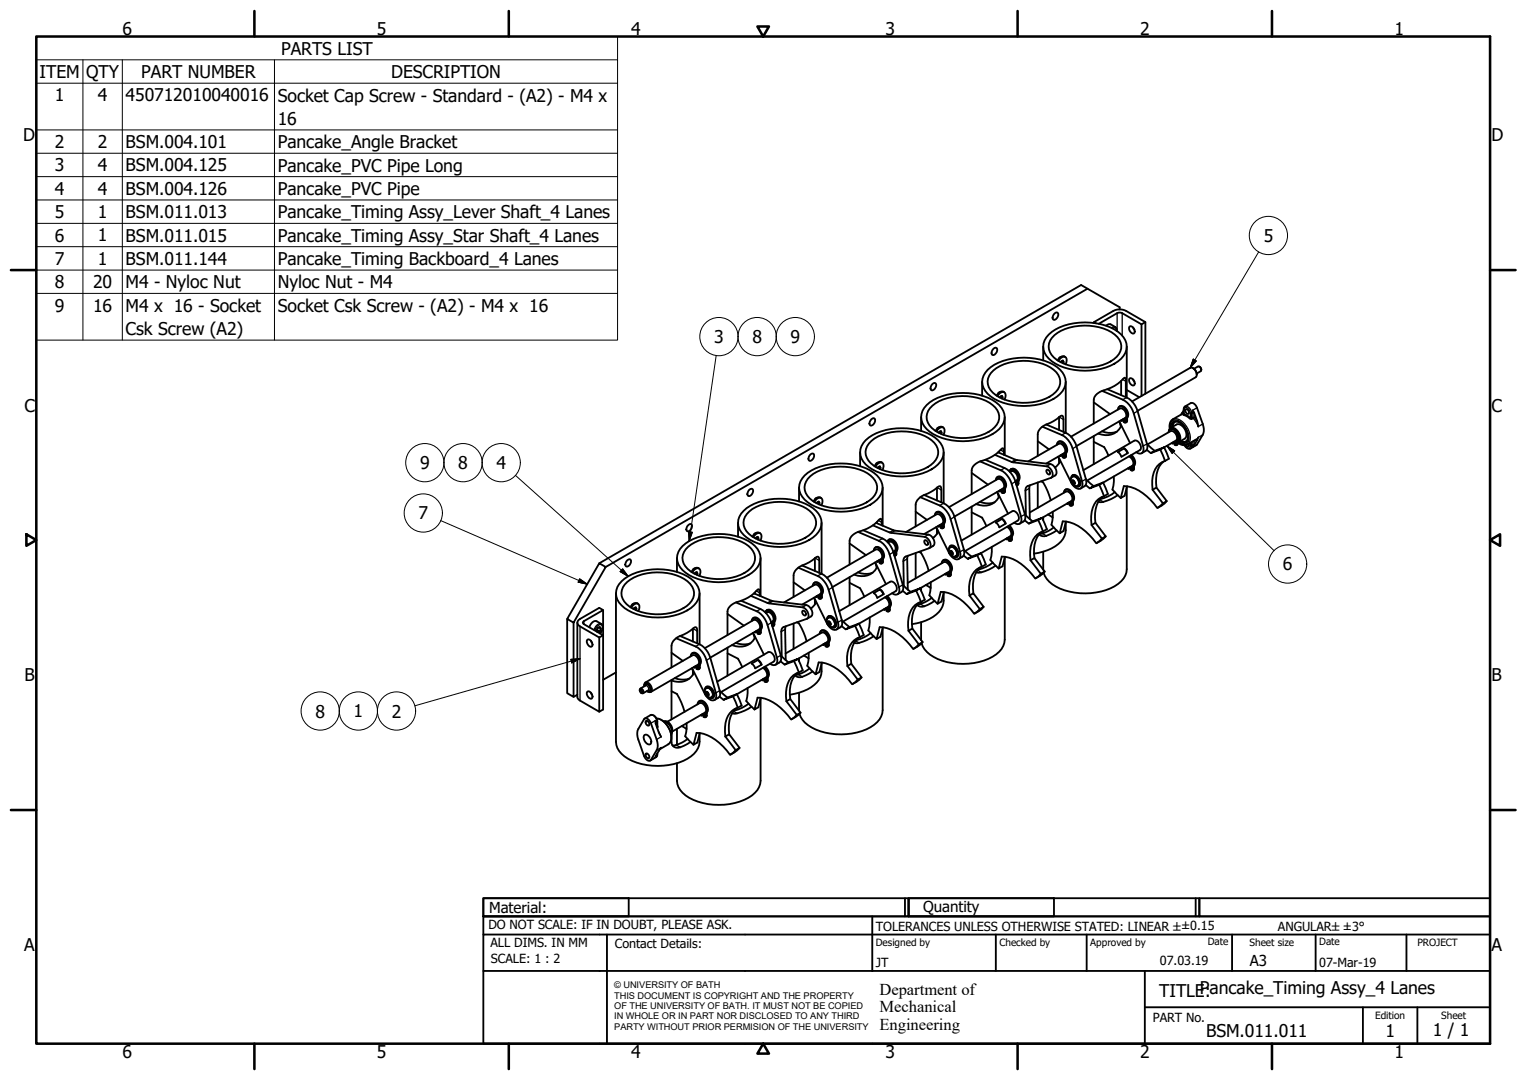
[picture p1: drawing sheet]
<svg xmlns="http://www.w3.org/2000/svg" width="420mm" height="297mm" viewBox="0 0 420 297" stroke-linecap="round" stroke-linejoin="round" font-family="sans-serif">
<!-- layer: Visible (ISO) -->
<g fill="none" stroke="#000" stroke-width=".51">
<path d="M299.2 79.4l-132.5 76.5M273.4 95.9l.6-.3a1.2 1.2 0 0 1 .2 1.3 1.2 1.2 0 0 1-1.1 .7 1.13 1.13 0 0 1 .3-1.7zM287 95.3v3.8M288.6 92a16.2 16.2 0 0 1 14.3-2.8 8.7 8.7 0 0 1 7 5.3 5.2 5.2 0 0 1-3.2 5.5 17.6 17.6 0 0 1-17.3-.6 4.5 4.5 0 0 1-.8-7.4zM290.2 86.2l.6-.3 .2 .1a1.35 1.35 0 0 1-1.1 1.9 1.1 1.1 0 0 1 .3-1.7zM290.2 92.2a14.7 14.7 0 0 1 16.5-.2 4 4 0 0 1-.2 6.8 15 15 0 0 1-15.7 .2 4 4 0 0 1-.6-6.8zM291.2 99.3a1.39 1.39 0 0 1 2.1-.9 1.98 1.98 0 0 1-.1 1.8M291.9 98.1l-.4 .3M292.2 99.3l.5 .3-.2 .3M292.7 99.6l-.2-.4-.6 .4M293.1 98.2a1.49 1.49 0 0 0-2.1 .9M301 88.8v-.2l5.3-3.1 1.8-.4 1.8 .4 5.3 3.1v19.7"/>
<path d="M301 88.6l.6 .3M302.3 89.1l5.1-3 .7-.1 .7 .1 5.3 3.1v19.7M304.3 89.6l.7-.4h.6l1.5 .9 .2 .9M308.1 85.1v-.6l-10.6-6.1-132.6 76.5M310 95.3v14M310.8 89.8a1.23 1.23 0 0 1 1.2 .6 1.23 1.23 0 0 1 0 1.3 1.36 1.36 0 0 1-1.2-1.9zM311.8 90.1l.4 .6M315.2 88.6l-1.1 .6M239.8 115.3l.6-.3a1.21 1.21 0 0 1 .2 1.3 1.21 1.21 0 0 1-1.1 .7 1.12 1.12 0 0 1 .3-1.7zM253.4 114.7v3.8M255 111.4a16.2 16.2 0 0 1 14.3-2.8 8.7 8.7 0 0 1 7.1 5.2 5.2 5.2 0 0 1-3.3 5.6 17.6 17.6 0 0 1-17.3-.6 4.6 4.6 0 0 1-.8-7.4zM256.6 105.6l.6-.3 .3 .1a1.37 1.37 0 0 1-1.2 1.9 1.17 1.17 0 0 1 .3-1.7z"/>
<path d="M256.6 111.6a14.7 14.7 0 0 1 16.5-.2 4 4 0 0 1-.2 6.8 14.7 14.7 0 0 1-16.5-.5 3.8 3.8 0 0 1 .2-6.1zM257.6 118.7a1.42 1.42 0 0 1 2.1-.9 1.98 1.98 0 0 1-.1 1.8M258.3 117.5l-.4 .3M258.6 118.7l.5 .3-.2 .3M259.1 119l-.2-.4-.6 .4M259.5 117.6a1.47 1.47 0 0 0-2.1 .9M270.2 105v3.8M271.8 101.7a16.2 16.2 0 0 1 14.4-2.8 9.8 9.8 0 0 1 6.6 4.4 5 5 0 0 1-2.9 6.4 17.6 17.6 0 0 1-17.3-.6 4.5 4.5 0 0 1-.8-7.4zM273.3 101.9a14.7 14.7 0 0 1 16.6-.2 4 4 0 0 1-.2 6.8 15 15 0 0 1-15.7 .2 4 4 0 0 1-.7-6.8zM274.4 109a1.4 1.4 0 0 1 2.1-.9 1.83 1.83 0 0 1-.1 1.8M275.1 107.8l-.4 .3M275.4 109l.5 .3-.2 .3"/>
<path d="M275.9 109.3l-.2-.4-.6 .4M276.3 107.9a1.47 1.47 0 0 0-2.1 .9M276.5 114.7v10.5M286.8 117.4l5.4 2.2a6 6 0 0 1 2.9 3.8l2.6 9a1.26 1.26 0 0 1 .1 1.5 1.26 1.26 0 0 1-1.4 .5 3.4 3.4 0 0 1-1.7-1.7l-3.6-7.1M287.9 116.8l5.3 2.2M287.9 116.7l2-.9 2-1.4 .4-.1 .3 .7v3.8M287.9 116.7a3.4 3.4 0 0 0-2.4 2.8v5.9M291.4 114.8v3.4M293.2 119a6 6 0 0 1 3 3.8l2.7 9.5a1.44 1.44 0 0 1-.5 1.4l-1.1 .7M293.2 105v14M300.9 110.7l4.5 3.2M300.9 120v7.7"/>
<path d="M303.2 118.6a5.8 5.8 0 0 0 4.1 .2M303.3 107.5l5.6 2.4a6.1 6.1 0 0 1 3.1 3.8l2.5 9a1.26 1.26 0 0 1 0 1.5 1.26 1.26 0 0 1-1.4 .4l-.5-.2M304.7 107l5.3 2.3M307.6 112.7a.9 .9 0 0 1 .7-1 .9 .9 0 0 1 1 .6 2.19 2.19 0 0 1 .6 2.9v.7l-.3 .4-.5-.3v-.8M307.9 115.9l3.1 6M308 111.9a1.38 1.38 0 0 1 2 .7 2.12 2.12 0 0 1 .1 2.5v.9l-.4 .2M308.1 116.1l.3 1.3a4.8 4.8 0 0 1-6.2 1.9M308.4 115.6l.3 .2M308.5 104.8v3.9M308.9 115.4l-.2 .4v-.3M309.4 115.5l.3 .1v.4l-.3-.2zM309.5 115.5l.2 .3"/>
<path d="M309.8 109.2v-4.7l-.1-.5-.3-.1a13.4 13.4 0 0 1-6.8 3.9l-1.1 .9-.5 .9-.1 6.9M310 109.3a6.1 6.1 0 0 1 3 3.8l2.6 9M310 107.3l3.5 1.9M310.8 104.1a1.23 1.23 0 0 1 1.2 .6 1.23 1.23 0 0 1 0 1.3 1.36 1.36 0 0 1-1.2-1.9zM311.5 110.4l16-9.2a1.74 1.74 0 0 1 1.5 2.6l-16 9.2M311.8 104.4l.4 .6M321.5 118.9a.91 .91 0 0 1 .7-.9 .91 .91 0 0 1 1.1 .5 2.26 2.26 0 0 1 .5 2.9v.7l-.2 .4-.5-.2v-.9M321.6 118.4a1.1 1.1 0 0 1 1-.8 1.1 1.1 0 0 1 1.1 .6 2.65 2.65 0 0 1 .7 3.3l-.3 .2M321.8 118.2a1.35 1.35 0 0 1 2.2 .7 1.9 1.9 0 0 1 .1 2.7M321.9 118.1a1.86 1.86 0 0 1 2.5 1.8l-.3 2.3-.4 .2M322.1 117.7l1.6-1a2.63 2.63 0 0 1 2.8 2.8l-.2 .9-2 1.2M322.1 117.7a1.51 1.51 0 0 1 .7-1.7 1.51 1.51 0 0 1 1.9 .2 4.8 4.8 0 0 1 2 5.1 1.43 1.43 0 0 1-2.3 .3"/>
<path d="M323.2 116l-.3 .4-.2 1M324.6 116.2a1.33 1.33 0 0 0-1.5-.1 1.33 1.33 0 0 0-.6 1.4M325.2 113.9l-2.5 1.4a2.4 2.4 0 0 0-.8 2.6M325.6 113.9l.2-1.8 1.9-1.2a1.57 1.57 0 0 1 1.7 1.2l1.7 5.2a3.2 3.2 0 0 1-.2 2.3l-1.5 2.6-1.8 1.2a1.36 1.36 0 0 1-1.7-.9M325.7 112.9l-.7 1.1M326.2 112.6a.71 .71 0 0 1 .8 .4 .71 .71 0 0 1-.2 .9l-.5-.4zM328.1 112.9l.5 .7 .8 2.3 .3 1.4M328.2 101.2l.2 .2a1.95 1.95 0 0 1 .9 1.7M328.5 101.4l1.3-.6 .5 .3a.7 .7 0 0 1 .1 1l-1.1 .6M330 100.8l.5 .5v.5M206.2 134.7l.6-.3 .3 .1a1.37 1.37 0 0 1-1.2 1.9 1.12 1.12 0 0 1 .3-1.7zM219.9 134.1v3.8"/>
<path d="M221.4 130.8a16.3 16.3 0 0 1 14.4-2.8 8.6 8.6 0 0 1 7 5.2 5.2 5.2 0 0 1-3.3 5.6 17.6 17.6 0 0 1-17.3-.7 4.6 4.6 0 0 1-.8-7.3zM223 131a14.8 14.8 0 0 1 16.5-.2 4 4 0 0 1-.1 6.8 14.7 14.7 0 0 1-16.6-.5 3.9 3.9 0 0 1 .2-6.1zM223 125l.6-.3 .3 .1a1.37 1.37 0 0 1-1.2 1.9 1.15 1.15 0 0 1 .3-1.7zM224 138.1a1.39 1.39 0 0 1 2.1-.9 1.93 1.93 0 0 1-.1 1.8M224.7 136.9l-.4 .3M225 138.1l.5 .3-.2 .3M225.5 138.4l-.2-.4-.6 .4M225.9 137a1.47 1.47 0 0 0-2.1 .9M236.7 124.4v3.8M238.2 121.1a16.2 16.2 0 0 1 14.4-2.8 8.7 8.7 0 0 1 7 5.2 5.2 5.2 0 0 1-3.3 5.6 17.6 17.6 0 0 1-17.3-.7 4.5 4.5 0 0 1-.8-7.3zM239.8 121.3a14.8 14.8 0 0 1 16.5-.2 4 4 0 0 1-.2 6.8 14.7 14.7 0 0 1-16.5-.5 3.8 3.8 0 0 1 .2-6.1zM240.9 128.4a1.38 1.38 0 0 1 2.1-.9 1.93 1.93 0 0 1-.2 1.8"/>
<path d="M241.5 127.2l-.4 .3M241.8 128.4l.5 .3-.2 .3M242.3 128.7l-.2-.4-.6 .4M242.7 127.3a1.48 1.48 0 0 0-2.1 .9M242.9 134.1v10.5M253.2 136.7l5.4 2.3a6 6 0 0 1 3 3.8l2.6 9a1.27 1.27 0 0 1 0 1.5 1.27 1.27 0 0 1-1.4 .4 3.4 3.4 0 0 1-1.7-1.6l-3.5-7.1M254.3 136.2l5.3 2.2a6.1 6.1 0 0 1 3 3.8l2.7 9.5a1.44 1.44 0 0 1-.5 1.4l-1 .6M254.3 136.1l2-.9 1.8-1.3 .6-.2 .3 .7v3.7M254.3 136.1a3.6 3.6 0 0 0-2.4 2.7v6M257.8 134.1v3.5M259.7 124.4v14M261.1 139.5l13.4-7.8a1.71 1.71 0 0 1 1.5 2.7l-13.4 7.7"/>
<path d="M267.4 130.1l4.4 3.2M267.4 139.3v7.8M269.6 138a5.8 5.8 0 0 0 4.1 .1M269.7 126.9l5.7 2.4a6.1 6.1 0 0 1 3 3.8l2.5 9a1.26 1.26 0 0 1 .1 1.5 1.26 1.26 0 0 1-1.5 .4l-.4-.2M271.1 126.5l5.3 2.2a6.1 6.1 0 0 1 3 3.8l2.6 9M273.8 125.1l4.9 2.1 9.3 1.1a2.26 2.26 0 0 1 1.5 2.9l-6.7 2.5a1.14 1.14 0 0 0-.6 1.2l.1 6.9M274 132a.79 .79 0 0 1 .4-.8 .79 .79 0 0 1 .9 .1 2.41 2.41 0 0 1 1 3.3v.7l-.3 .3-.5-.2v-.8M274.3 135.3l3.1 6M274.4 131.2a1.83 1.83 0 0 1 2.4 1.8l-.3 2.3-.4 .3M274.5 135.5l.3 1.3a4.8 4.8 0 0 1-6.2 1.8M274.6 124.4l5.2 2.1 9.2 1.1a2.18 2.18 0 0 1 1.4 3.2l-1.1 .5M274.8 135l.3 .2"/>
<path d="M274.9 124.2v.3M275.3 134.8l-.2 .4v-.3M275.8 134.8l.3 .2v.3l-.3-.1zM276 134.9l.1 .3M276.2 125.1l-.1-1.5-.3-.3a13.3 13.3 0 0 1-6.8 3.9l-1.1 .9-.5 .9v6.9M277.7 129.6a.76 .76 0 0 1 1.2-.5 2.46 2.46 0 0 1 1.1 3.4v.8l-.3 .2M277.9 129.8a1.27 1.27 0 0 1 1.9 .9 1.15 1.15 0 0 1-.4 1.7M278 129.8a.79 .79 0 0 1 .4-.9 .79 .79 0 0 1 .9 .1 2.41 2.41 0 0 1 .9 3.3v1l-.6-.1M278.3 129l-.2 .1M278.6 129.5a1.6 1.6 0 0 1 1.3 2.5M278.6 129.5h-.1M279.5 132.3v.5"/>
<path d="M279.7 132.6l.3 .1v.4l-.3-.2zM279.7 132.6l-.2 .1 .3 .2v.2l-.2 .1M280 133.1l-.2 .1M280.1 133.3l-.2 .2M282.9 126.9l8.4-4.8a1.72 1.72 0 0 1 1.5 2.5l-4.9 2.9M283.4 133.5l-.2 .8 .2 8.5M285.5 121.4l3.1 2.2M285.5 132.7v7M286.4 132.4l.6 .3 .7 1.2 1.4 3.7M288 129.2a.82 .82 0 0 1 .8 .4 .82 .82 0 0 1-.1 .9l-.5-.2a.85 .85 0 0 1-.2-1.1zM290.4 128.4l-.2 .1M290.8 122.4a.91 .91 0 0 1 .7-1 .91 .91 0 0 1 1 .5 2.26 2.26 0 0 1 .6 3v.7l-.3 .3-.4-.2v-.8"/>
<path d="M291.2 121.5a1.83 1.83 0 0 1 2.4 1.8l-.3 2.4-.4 .2M291.3 125.8l.3 1.3-1.3 1.5M291.4 126.3v1.1M291.6 125.3l.2 .2M292.1 125.1l-.3 .4v-.3M292.6 125.1l.3 .2v.4l-.3-.2zM292.7 135.5a.91 .91 0 0 1 .7-.9 .91 .91 0 0 1 1 .5 2.26 2.26 0 0 1 .6 3v.7l-.3 .3-.4-.2v-.8M292.8 125.2l.1 .3M293.1 134.7a1.84 1.84 0 0 1 2.4 1.8l-.3 2.3-.3 .3M293.5 138.5l.3 .1M294 138.2l-.2 .4v-.2M294.5 138.3l.3 .2v.3l-.3-.1z"/>
<path d="M294.7 138.4l.1 .2M294.7 120.1l13.4-7.7a1.7 1.7 0 0 1 1.5 2.5l-13.4 7.8M294.7 131.7a.77 .77 0 0 1 .3-.9 .77 .77 0 0 1 .9 .1 2.25 2.25 0 0 1 1 2.8l-.7 .2-.4-.2M294.9 131.3l.2-.2a1.57 1.57 0 0 1 1.5 .8 1.57 1.57 0 0 1 0 1.7 1.49 1.49 0 0 1-1.7-.6 1.49 1.49 0 0 1 0-1.7zM295 132.2h.3l.4 .4v.5h-.4l-.3-.5zM295 130.8a1.84 1.84 0 0 1 2.3 1.9 .91 .91 0 0 1-.5 1.1M295.3 132.4l.4 .5-.4 .2M295.3 132.4l-.3 .2M295.4 132.2l-.1 .2M298.1 129.3l14-8.1a1.74 1.74 0 0 1 1.5 2.6l-14.7 8.5M298.7 133.4l1.1 .9M299.1 132.2l1.8 1.5"/>
<path d="M299.8 134.3l1.1-.6 2.6-1-1 .6zM300.9 121.5l2.9 1.5 1.2 2.3M302.5 133.3l1.3 3.2M303.4 136.6a7.4 7.4 0 0 0-2 7.2M303.5 132.7l1.3 3.2-1 .6M303.8 136.5a6 6 0 0 0-3.6 6.6l.2 1.3M306.5 131l-.1 2.5-.3 1.1 2.3 2.4M306.7 135.4a10.1 10.1 0 0 1-4 1.9M307.5 136.2l-2.8 1.5-1.5 .4-1-.1M307.6 124.3l1.8-1 .9 1.3-1.7 1-.4-.7zM309.4 123.3l.5 .6 .4 .7M310 134v22.6a5.7 5.7 0 0 1-3.3 4.6 17.7 17.7 0 0 1-17.2-.5 5.9 5.9 0 0 1-2.3-3.1"/>
<path d="M310.1 133.7l-.7 2.7-1 .6 .8-3.3a11.5 11.5 0 0 1 8.3 4.8l.9 1.2 1.6-1.3M310.3 128.8l.3 .2M310.7 125.5a1.86 1.86 0 0 1 .9 2.6l-8.1 4.6M310.8 128.6l-.2 .4v-.3M311 125.3a2.34 2.34 0 0 1 .8 3.1v.7l-.2 .3-.6-.2v-.8M311.3 128.6l.3 .2v.3l-.3-.1zM311.3 125.1a2.36 2.36 0 0 1 .7 3.2v.8l-.4 .3M311.5 128.7l.1 .3M315.5 123.7l1.2 .9M315.6 122.1l.1 .5a1.34 1.34 0 0 1-.5 1.4l-1.1 .7M315.6 122.1l2.1 1.9M315.7 122.2l6.4-3.6a1.73 1.73 0 0 1 1.5 2.6l-3.3 1.8"/>
<path d="M316.7 124.6l1-.6 2.6-1-1 .6zM317.1 134.7l1.1-.6 2.8 3.7-1 .6M317.1 134.7l2.9 3.7M319.3 123.6l1.3 3.2M320.2 126.9a7.4 7.4 0 0 0-2 7.2M320.3 123l1.3 3.2-1 .6M320.6 126.8a5.9 5.9 0 0 0-3.6 6.6l.1 1.3M321 137.8l-.6 .7-1.8 1.2M322.6 121.7v.3M322.9 121.6l-.3 .4-.2-.1M323.3 121.7l.3 .1v.4l-.3-.2zM323.5 121.7l.2 .3"/>
<path d="M324.9 121.3l1 .2 .4-.1M326.9 120.2a1.33 1.33 0 0 1-.7 1.3 1.33 1.33 0 0 1-1.5-.1M327.1 122.1l-.1 .7-.7-.4M329.2 120.8l-2.5 1.5a2.5 2.5 0 0 1-2.6-.5M329.7 120.3l-1.6 2.7M164.9 154.9l1.8 1-8.9 15.3-1.7-1zM171 159.9a16.2 16.2 0 0 1 14.4-2.8 8.7 8.7 0 0 1 7 5.2 5.2 5.2 0 0 1-3.3 5.6 17.6 17.6 0 0 1-17.2-.7 4.6 4.6 0 0 1-.9-7.3zM172.6 154.1l.3-.2h.6a1.37 1.37 0 0 1-1.2 1.9 1.1 1.1 0 0 1 .3-1.7zM186.3 153.5v3.8M187.8 150.2a16.2 16.2 0 0 1 14.4-2.8 9.9 9.9 0 0 1 6.7 4.4 4.5 4.5 0 0 1-2 5.7 17.3 17.3 0 0 1-18.2 0 4.5 4.5 0 0 1-.9-7.3zM189.4 150.4a14.8 14.8 0 0 1 16.6-.2 4 4 0 0 1-.2 6.8 15.1 15.1 0 0 1-15.8 .1 4 4 0 0 1-.6-6.7zM189.4 144.4l.3-.2h.6a1.37 1.37 0 0 1-1.2 1.9 1.13 1.13 0 0 1 .3-1.7z"/>
<path d="M190.5 157.4a1.37 1.37 0 0 1 2.1-.8 1.79 1.79 0 0 1-.2 1.8M191.2 156.3l-.5 .3M191.4 157.5l.5 .2-.2 .4M191.9 157.7l-.2-.4-.6 .5M192.3 156.4a1.44 1.44 0 0 0-2.1 .9M203.1 143.8v3.8M204.6 140.5a16.2 16.2 0 0 1 14.4-2.8 10 10 0 0 1 6.7 4.4 4.5 4.5 0 0 1-2 5.7 17.3 17.3 0 0 1-18.3 0 4.5 4.5 0 0 1-.8-7.3zM206.2 140.7a14.8 14.8 0 0 1 16.6-.2 4 4 0 0 1-.3 6.8 14.7 14.7 0 0 1-16.5-.5 3.9 3.9 0 0 1 .2-6.1zM207.3 147.8a1.39 1.39 0 0 1 2.1-.9 1.93 1.93 0 0 1-.2 1.8M207.9 146.6l-.4 .3M208.2 147.8l.5 .2-.1 .4M208.7 148l-.2-.4-.6 .5"/>
<path d="M209.1 146.7a1.46 1.46 0 0 0-2.1 .9M209.3 153.5v10.5M219.6 156.1l5.4 2.3a6.1 6.1 0 0 1 3 3.8l2.6 9a1.28 1.28 0 0 1 0 1.5 1.28 1.28 0 0 1-1.4 .5l-.9-.7-.8-1-3.5-7.1M220.7 155.5l5.3 2.3M224.2 153.5v3.5M225.4 157.6v-4.1l-.3-.4h-.3a15.9 15.9 0 0 1-4.9 2.9l-1.1 1-.4 .8v6.4M226 157.8a6.1 6.1 0 0 1 3 3.8l2.7 9.5a1.39 1.39 0 0 1-.5 1.4l-1 .7M226.1 143.8v14M227.5 158.9l13.4-7.8a1.74 1.74 0 0 1 1.5 2.6l-13.4 7.8M233.8 149.5l4.5 3.2M233.8 158.7v7.7M236 157.4a5.8 5.8 0 0 0 4.1 .1"/>
<path d="M236.1 146.3l5.7 2.4a5.9 5.9 0 0 1 3 3.8l2.6 9a1.33 1.33 0 0 1-1 2.1l-.9-.4M237.5 145.8l5.3 2.3a6 6 0 0 1 3 3.8l2.7 9.5a1.43 1.43 0 0 1-.5 1.4l-1 .6M240.2 144.5l5 2 9.2 1.1a2.3 2.3 0 0 1 1.5 3l-6.7 2.5a1.22 1.22 0 0 0-.6 1.2l.1 6.9M240.4 151.4a.9 .9 0 0 1 .7-.9 .9 .9 0 0 1 1 .5 2.22 2.22 0 0 1 .6 3v.7l-.2 .3-.5-.2v-.8M240.7 154.7l3.1 6M240.8 150.6a1.83 1.83 0 0 1 2.4 1.8l-.3 2.3-.3 .3M240.9 154.9l.3 1.3a4.8 4.8 0 0 1-6.2 1.8M241 143.8l5.2 2.2 9.2 1a2.18 2.18 0 0 1 1.4 3.1l-1.1 .7M241.3 154.4l.2 .1M241.3 143.6v.3M241.7 154.1l-.2 .4v-.2M242.2 154.2l.3 .2v.3l-.3-.1z"/>
<path d="M242.4 154.3l.1 .3M242.6 144.5l-.1-1.5-.2-.3a13.1 13.1 0 0 1-6.8 3.9l-1.2 .9-.5 .8v7M244.2 149a.74 .74 0 0 1 1.1-.5 2.41 2.41 0 0 1 1.1 3.4v.8l-.3 .2M244.3 149.2a1.28 1.28 0 0 1 2 .9 1.15 1.15 0 0 1-.5 1.7M244.4 149.1a.9 .9 0 0 1 .7-.9 .9 .9 0 0 1 1 .5 2.22 2.22 0 0 1 .6 3l-.1 .9h-.6M244.8 148.3l-.3 .2M244.9 148.9a1.59 1.59 0 0 1 1.5 .8 1.59 1.59 0 0 1-.1 1.7M245.9 151.7v.5M246.1 151.9l.3 .2v.3l-.3-.1zM246.1 151.9l-.2 .2 .3 .2 .1 .2-.3 .1M246.4 152.4l-.2 .2M246.5 152.7l-.2 .2"/>
<path d="M249.3 146.3l8.4-4.9a1.73 1.73 0 0 1 1.5 2.6l-4.9 2.9M249.8 152.9l-.2 .8 .2 8.5M251.9 140.7l3.2 2.3M251.9 152.1v7M252.9 151.8l.5 .3 .7 1.2 1.4 3.7M254.4 148.6a.81 .81 0 0 1 .8 .4 .81 .81 0 0 1-.1 .9l-.4-.2a.81 .81 0 0 1-.3-1.1zM256.9 147.8l-.3 .1M257.2 141.7a.91 .91 0 0 1 .7-.9 .91 .91 0 0 1 1 .5 2.29 2.29 0 0 1 .6 3v.7l-.3 .3-.4-.2v-.8M257.6 140.9a1.86 1.86 0 0 1 2.4 1.8l-.3 2.3-.3 .3M257.7 145.2l.3 1.3-1.3 1.5M257.8 145.7v1.1M258 144.7l.3 .2"/>
<path d="M258.5 144.4l-.2 .5v-.3M259 144.5l.3 .2v.3l-.3-.1zM259.1 154.9a.91 .91 0 0 1 .7-.9 .91 .91 0 0 1 1 .5 2.22 2.22 0 0 1 .6 3l-.1 .9-.1 .1-.5-.2v-.8M259.2 144.6l.1 .3M259.5 154.1a1.83 1.83 0 0 1 2.4 1.8l-.3 2.3-.3 .3M259.9 157.9l.3 .1M260.4 157.6l-.2 .4v-.2M260.9 157.7l.3 .2v.3l-.3-.1zM261.1 157.8l.1 .3M261.1 151.1a.77 .77 0 0 1 .3-.9 .77 .77 0 0 1 .9 0 2.29 2.29 0 0 1 1 2.9l-.7 .2-.3-.2M261.3 150.7l.3-.2a1.56 1.56 0 0 1 1.5 .8 1.56 1.56 0 0 1-.1 1.7 1.49 1.49 0 0 1-1.7-.6 1.49 1.49 0 0 1 0-1.7zM261.4 151.6h.4l.3 .4v.5h-.4l-.3-.5z"/>
<path d="M261.5 150.2a1.84 1.84 0 0 1 2.2 1.9 .91 .91 0 0 1-.5 1.1M261.7 151.8l.4 .5M261.7 151.8l-.3 .2M261.8 151.6l-.1 .2M262.1 152.3l-.4 .2M264.5 148.7l14.1-8.1a1.72 1.72 0 0 1 1.5 2.6l-14.8 8.5M265.2 152.8l1.1 .9M265.6 151.6l1.7 1.5M266.3 153.7l1-.6 2.6-1zM267.4 140.9l2.8 1.5 1.2 2.3M268.9 152.7l1.3 3.2M269.8 156a7.4 7.4 0 0 0-2 7.2"/>
<path d="M269.9 152.1l1.4 3.1-1.1 .7M270.2 155.9a6 6 0 0 0-3.6 6.6l.2 1.3M272.9 150.4l-.1 2.5-.3 1.1 2.3 2.4M273.2 154.8a10.8 10.8 0 0 1-4.1 1.9M273.9 155.6l-2.8 1.5-1.5 .4-1-.1M274 143.7l1.8-1 .9 1.3-1.7 1-.4-.7zM275.8 142.7l.6 .5 .3 .8M276.5 153.4v22.5a6.1 6.1 0 0 1-4.5 5.3 17.7 17.7 0 0 1-16.1-1.1 5.9 5.9 0 0 1-2.3-3.2M276.5 153.1l-.7 2.7-1 .6 .8-3.3a11.5 11.5 0 0 1 8.3 4.8l1 1.2 1.5-1.3M276.8 148.2l.2 .1M277.1 144.9a1.88 1.88 0 0 1 .9 2.6l-8.1 4.6M277.2 147.9l-.2 .4v-.2"/>
<path d="M277.5 144.7a2.34 2.34 0 0 1 .7 3.1v.7l-.2 .3-.5-.2v-.8M277.7 148l.3 .2v.3l-.3-.1zM277.7 144.5a2.37 2.37 0 0 1 .7 3.2v.8l-.3 .3M277.9 148.1l.1 .3M282 143.1l1.1 .9M282 141.5l.1 .5a1.38 1.38 0 0 1-.5 1.4l-1.1 .6M282 141.5l2.1 1.9M283.1 144l1-.6 2.6-1-1 .6zM283.3 141l10-5.8a1.73 1.73 0 0 1 1.5 2.6l-8.1 4.6M283.5 154.1l1.1-.6 2.9 3.7-1.1 .6M283.5 154.1l2.9 3.7M285.7 143l1.3 3.2"/>
<path d="M286.6 146.3a7.4 7.4 0 0 0-2 7.2M286.7 142.4l1.4 3.1-1.1 .7M287 146.2a5.9 5.9 0 0 0-3.6 6.6l.1 1.3M287 142.3v.8M287 146.1v.5M287 151.7v5M287.5 157.2l-.7 .7-1.8 1.2M288.4 141.5l1.3 .8M289.7 140.7v1.3l-.4 2.3 2.3 2.4M289.9 145.1l-2.2 1.3-1.7 .4M290.7 145.9l-.8 .5a3.9 3.9 0 0 1-3.6 .9l-.4-.3M293.2 143.7a6.2 6.2 0 0 1-3.8 7.1l-2.3 .9-2.6 .6"/>
<path d="M293.3 143.4l-.7 2.7-1 .6 .8-3.3a11.5 11.5 0 0 1 8.3 4.8l.9 1.2 1.6-1.3M300.4 144.4l1-.6 2.8 3.7-1 .6M300.4 144.4l2.8 3.7M304.2 147.5l-.6 .7-1.8 1.2M156.1 170.2v20.5l1.7 1v-20.5M158.9 171.2v20.8l.7 .7 5.3 3.1v-20.5M159.2 170.5l5.7-3.3 1 .6-5.2 3-.3 .4 .3 .5 5.2 3-1 .6-5.3-3a1.06 1.06 0 0 1-.4-1.8zM161.6 176a1.22 1.22 0 0 1 1.2 .5 1.22 1.22 0 0 1 0 1.3 1.33 1.33 0 0 1-1.2-1.8zM162.2 172.5a1.84 1.84 0 0 1 2-1.6l1.3 .7a1.87 1.87 0 0 1-.4 2.6M162.6 176.2l.4 .7M164.3 173.3l.7 .4M164.3 173.3h-.1"/>
<path d="M164.5 172.7l-.2 .6M164.8 172.6l.5 .3M165 173.7l.3-.8-.2-.5-.7 .3-.3 .8 .1 .2M165 173.7l-.5 .2M165.9 167.8v27.3l-1 .7M169.5 163.2v40.8a6.2 6.2 0 0 0 4.5 5.3 17.7 17.7 0 0 0 16.1-1.2 5.8 5.8 0 0 0 2.4-6.2M172.6 160a14.8 14.8 0 0 1 16.6-.1 4 4 0 0 1-.2 6.8 15.1 15.1 0 0 1-15.8 .1 4 4 0 0 1-.6-6.8zM173.7 167.1a1.39 1.39 0 0 1 2.1-.8 1.93 1.93 0 0 1-.2 1.8M174.4 166l-.5 .3M174.6 167.2l.5 .2-.1 .4M175.1 167.4l-.2-.4-.6 .5M175.6 166.1a1.44 1.44 0 0 0-2.2 .9"/>
<path d="M184.8 179.5l3.1 2.3M186.1 175.5l5.3 2.3a6.1 6.1 0 0 1 3 3.8l2.6 9a1.27 1.27 0 0 1 0 1.5 1.27 1.27 0 0 1-1.4 .4l-1.3-1.1-3.9-7.6M187.1 174.9l5.3 2.3M190.4 179.7a1.37 1.37 0 0 1 2 .8 2.09 2.09 0 0 1 .2 2.5l-.1 .8-.3 .3M190.6 172.9v3.5M191.8 176.9v-4l-.3-.4h-.3a15.9 15.9 0 0 1-4.9 2.9l-1.1 1-.4 .8v6.4M192.4 177.2a6.1 6.1 0 0 1 3.1 3.8l2.6 9.5a1.35 1.35 0 0 1-.5 1.4l-1 .6M192.5 163.2v14M193.9 178.3l13.4-7.8a1.74 1.74 0 0 1 1.6 2.6l-13.5 7.8M200.2 179.7l2.9 1.5 1.1 2.3M200.2 168.9l4.5 3.2M200.2 178.1v7.7"/>
<path d="M202.4 176.8a6 6 0 0 0 4.1 .1M202.5 165.7l5.7 2.4a6 6 0 0 1 3 3.8l2.6 9a1.27 1.27 0 0 1 0 1.5 1.27 1.27 0 0 1-1.5 .4l-.4-.3M203.9 165.2l5.4 2.3a6 6 0 0 1 2.9 3.8l2.6 9M206.6 163.9l5 2.1 9.2 1a2.3 2.3 0 0 1 1.5 3l-6.7 2.5a1.22 1.22 0 0 0-.6 1.2l.1 6.9M206.8 170.8a.91 .91 0 0 1 .7-.9 .91 .91 0 0 1 1.1 .5 2.29 2.29 0 0 1 .5 3v.7l-.2 .3-.5-.2v-.8M207.2 174.1l3 6M207.2 170a1.83 1.83 0 0 1 2.4 1.8l-.3 2.3-.3 .3M207.3 174.3l.4 1.2a4.8 4.8 0 0 1-6.3 1.9M207.5 163.2l5.1 2.1 9.2 1.1a2.18 2.18 0 0 1 1.4 3.1l-1.1 .6M207.7 173.8l.2 .1M207.7 163v.3M208.1 173.5l-.2 .4v-.2"/>
<path d="M208.6 173.6l.3 .2v.3l-.3-.1zM208.8 173.7l.2 .3M209 163.9v-1.5l-.3-.3a13.2 13.2 0 0 1-6.8 3.9l-1.2 .9-.5 .8v7M210.6 168.4a.74 .74 0 0 1 1.2-.5 2.43 2.43 0 0 1 1 3.4v.8l-.3 .2M210.7 168.6a1.28 1.28 0 0 1 2 .9 1.12 1.12 0 0 1-.5 1.7M210.8 168.6a.91 .91 0 0 1 .7-1 .91 .91 0 0 1 1 .5 2.29 2.29 0 0 1 .6 3l-.1 .9h-.6M211.2 167.7l-.3 .2M211.3 168.3a1.57 1.57 0 0 1 1.5 .8 1.57 1.57 0 0 1-.1 1.7M212.3 171.1v.5M212.6 171.3l.3 .2v.4l-.3-.2zM212.6 171.3l-.3 .2 .3 .1 .1 .3-.3 .1M212.9 171.9l-.3 .1"/>
<path d="M212.9 172.1l-.2 .1M215.7 165.7l8.4-4.9a1.72 1.72 0 0 1 1.5 2.6l-4.9 2.9M216.2 179.7l9.9-5.7a1.74 1.74 0 0 1 1.5 2.6l-8 4.6M216.2 172.3l-.2 .8 .2 8.5M218.4 160.2l3.1 2.2M218.4 171.5v7M219.3 171.2l.6 .3 .6 1.2 1.5 3.7M220.9 168a.81 .81 0 0 1 .7 .4 .81 .81 0 0 1 0 .9l-.5-.2a.81 .81 0 0 1-.2-1.1zM222.5 179.5l-.1 2.5-.3 1.1 2.3 2.3M223.3 167.2l-.2 .1M223.6 161.1a.91 .91 0 0 1 .7-.9 .91 .91 0 0 1 1 .5 2.22 2.22 0 0 1 .6 3v.7l-.2 .3-.5-.2v-.8M224 160.3a1.37 1.37 0 0 1 2 .8 2.09 2.09 0 0 1 .2 2.5l-.1 .8-.3 .3"/>
<path d="M224.1 164.6l.4 1.2-1.4 1.6M224.2 165.1v1.1M224.5 164.1l.2 .1M224.9 163.8l-.2 .4v-.2M225.4 163.9l.3 .2v.4l-.3-.2zM225.5 174.3a.9 .9 0 0 1 .7-.9 .9 .9 0 0 1 1 .5 2.22 2.22 0 0 1 .6 3v.7l-.2 .3-.5-.2v-.8M225.6 164l.1 .3M225.9 173.5a1.37 1.37 0 0 1 2 .8 2.09 2.09 0 0 1 .2 2.4l-.1 .9-.3 .3M226.4 177.3l.2 .1M226.8 177l-.2 .4v-.2M227.3 177.1l.3 .2v.3l-.3-.2zM227.5 177.2l.2 .2"/>
<path d="M227.5 170.5a.85 .85 0 0 1 .6-1 .85 .85 0 0 1 1 .4l.4 .4a1.48 1.48 0 0 1-.1 2.4l-.7-.2M227.7 170.1l.3-.2a1.56 1.56 0 0 1 1.5 .8 1.56 1.56 0 0 1-.1 1.6 1.5 1.5 0 0 1-1.6-.5 1.5 1.5 0 0 1-.1-1.7zM227.8 171l.4-.1 .3 .5v.5h-.3l-.4-.5zM227.9 169.6a1.84 1.84 0 0 1 2.2 1.9 .96 .96 0 0 1-.5 1.1M228.2 171.2l.3 .4M228.2 171.2l-.4 .2M228.2 171v.2M228.5 171.7l-.3 .2M230.9 168.1l14.1-8.1a1.73 1.73 0 0 1 1.5 2.6l-14.8 8.5M231.6 172.2l1.1 .9M232 170.9l1.7 1.6M232.7 173.1l1-.6 2.6-1-1 .6z"/>
<path d="M233.8 160.3l2.8 1.5 1.2 2.3M235.3 172.1l1.3 3.1M236.2 175.4a7.5 7.5 0 0 0-2 7.2M236.3 171.5l1.4 3.2-1.1 .5M236.6 175.2a5.9 5.9 0 0 0-3.5 6.7l.1 1.3M239.3 169.8v1.3l-.4 2.3 2.3 2.4M239.6 174.1a10.8 10.8 0 0 1-4.1 2M240.4 175l-2.9 1.5-1.4 .4-1.1-.1M240.4 163.1l1.8-1 1 1.3-1.8 1-.4-.8zM242.2 162.1l.6 .5 .4 .8M242.9 172.8v22.5a6.2 6.2 0 0 1-4.5 5.3 17.7 17.7 0 0 1-16-1.1 5.8 5.8 0 0 1-2.4-3.2M242.9 172.5l-.6 2.6-1.1 .7 .8-3.3a11.5 11.5 0 0 1 8.3 4.8l1 1.2 1.5-1.3"/>
<path d="M243.2 167.6l.2 .1M243.5 164.3a1.88 1.88 0 0 1 .9 2.6l-8.1 4.6M243.6 167.3l-.2 .4v-.2M243.9 164.1a2.43 2.43 0 0 1 .7 3.1v.7l-.2 .3-.5-.2v-.8M244.1 167.4l.3 .2v.3l-.3-.1zM244.1 163.9a2.37 2.37 0 0 1 .8 3.2l-.1 .8-.3 .3M244.3 167.5l.2 .3M248.4 162.5l1.1 .9M248.4 160.9l2.1 1.9M249.5 163.4l1-.6 2.6-1-1 .6zM249.7 160.3l10-5.7a1.73 1.73 0 0 1 1.5 2.6l-8 4.6M250 173.5l1-.6 2.9 3.7-1.1 .6"/>
<path d="M250 173.5l2.8 3.7M252.1 162.4l1.3 3.2M253 165.7a7.4 7.4 0 0 0-2 7.2M253.1 161.8l1.4 3.1-1.1 .7M253.4 165.6a6 6 0 0 0-3.5 6.6l.1 1.3M253.4 161.7v.8M253.4 165.5v.6M253.4 171.1v5M253.9 176.6l-.7 .7-1.8 1.1M254.8 160.9l1.3 .8M256.1 160.1l-.4 3.6 2.3 2.4M256.3 164.5l-2.2 1.3-1.7 .5"/>
<path d="M257.2 165.3l-.9 .5a3.9 3.9 0 0 1-3.6 .9l-.4-.3M259.7 163.1a6.2 6.2 0 0 1-3.9 7.1 14.7 14.7 0 0 1-4.9 1.5M259.7 162.8l-.7 2.6-1 .7 .8-3.3a11.6 11.6 0 0 1 8.3 4.8l1 1.2 1.5-1.3M266.8 163.8l1-.6 2.9 3.7-1.1 .6M266.8 163.8l2.8 3.7M270.7 166.9l-.7 .7-1.8 1.1M158.9 191.1l-1.1 .6M161.6 190.3a1.23 1.23 0 0 1 1.2 .5 1.23 1.23 0 0 1 0 1.4 1.36 1.36 0 0 1-1.2-1.9zM162.6 190.5l.4 .7M169.5 184.9l-3.6 2.1M176 189.9l.1-.4a.73 .73 0 0 1 .8 .3 .73 .73 0 0 1-.1 .9l-.4-.2M176 189.8l.4-.1a.56 .56 0 0 1 .2 .9l-.4-.3z"/>
<path d="M177.3 188.8l.1-.7a1.33 1.33 0 0 1 1.4 .6 1.33 1.33 0 0 1-.1 1.5l-.7-.1M177.3 188.6a.74 .74 0 0 1 .5-1 1.78 1.78 0 0 1 1.2 2.7l-.8-.2M177.4 197.6a1.57 1.57 0 0 1 1.7 1.3l1.8 5.2a3.2 3.2 0 0 1-.2 2.2l-1.6 2.7a1.08 1.08 0 0 1-1.7-.7l-1.8-4.9-.3-1.3 .1-1.2zM177.4 197.6l1.6-.9a1.7 1.7 0 0 1 1.9 1.8v1.3M177.6 187.7l13-7.5a1.72 1.72 0 0 1 1.4 2.6l-12.9 7.5M177.6 188.6l-1.4 .8M177.7 198.4a.71 .71 0 0 1 .8 .3 .71 .71 0 0 1-.2 .9l-.5-.4zM178.4 189.9l-1.5 .8M180.3 198.2l.1 .9 1.5 3.6M180.6 197.6a5.3 5.3 0 0 1 3.9 6.5l-.6 .6-2.3 1.3M182.5 198.4a2.91 2.91 0 0 1 2.2 3.7M182.9 198.4a2.34 2.34 0 0 1 2 2.8"/>
<path d="M183.3 198.6l1.2 1.1 .4 1.5M183.7 198.5l8.8-5.1a1.72 1.72 0 0 1 1.5 2.6l-9 5.2M184.8 190.1l1.5 .8 1.2 2.4 .9 2.5M184.8 187v10.9M185.7 186.5a6 6 0 0 0 4 .1M187.6 199.7l1.3 .8M188.9 198.9v1.3l-.4 2.3 2.3 2.3M190 180.5a.9 .9 0 0 1 .7-.9 .9 .9 0 0 1 1 .5 2.22 2.22 0 0 1 .6 3v.7l-.2 .3-.5-.2v-.8M190.5 184l.4 1.2a4.7 4.7 0 0 1-6.1 2M190.6 184.5v1.1M190.9 183.5l.2 .1M191.3 183.2l-.2 .4v-.2"/>
<path d="M191.8 183.3l.3 .2v.3l-.3-.2zM191.9 193.7a.9 .9 0 0 1 .7-.9 .9 .9 0 0 1 1.1 .5 2.22 2.22 0 0 1 .5 3v.7l-.2 .3-.5-.2v-.8M192 183.4l.2 .2M192.3 192.9a1.37 1.37 0 0 1 2 .8l.3 .5a1.85 1.85 0 0 1-.1 1.9l-.1 .9-.3 .3M192.8 196.7l.2 .1M193.3 196.4l-.3 .4v-.2M193.7 196.5l.3 .2v.3l-.3-.2zM193.9 196.5l.2 .3M193.9 189.9l.2-.8a1.45 1.45 0 0 1 2.1 1.1 1.29 1.29 0 0 1-.4 1.9l-.7-.3M194.1 189.5l.3-.2a1.56 1.56 0 0 1 1.5 .8 1.56 1.56 0 0 1-.1 1.6 1.5 1.5 0 0 1-1.6-.5 1.5 1.5 0 0 1-.1-1.7zM194.2 190.4l.4-.1 .3 .5v.4l-.3 .1-.4-.5zM194.3 189a1.8 1.8 0 0 1 2.3 1.8 .96 .96 0 0 1-.6 1.2"/>
<path d="M194.6 190.6l.3 .5-.3 .2M194.6 190.6l-.4 .2M194.6 190.4v.2M197.3 187.5l14.1-8.1a1.73 1.73 0 0 1 1.5 2.6l-14.8 8.5M198 191.6l1.1 .9M198.4 190.3l1.8 1.6M199.1 192.5l1.1-.6 2.6-1-1.1 .6zM201.7 191.5l1.3 3.2M202.6 194.8a7.5 7.5 0 0 0-2 7.2M202.8 190.9l1.3 3.1-1.1 .7M203 194.7a5.3 5.3 0 0 0-3.5 5.3l.1 2.6M205.7 189.2v1.3l-.4 2.3 2.3 2.3"/>
<path d="M206 193.6a11.2 11.2 0 0 1-4.1 1.9M206.8 194.4l-2.9 1.4-1.4 .5-1.1-.1M206.8 182.5l1.8-1 1 1.3-1.8 1-.4-.7zM208.6 181.5l.6 .5 .4 .8M209.3 192.2v22.5a6.1 6.1 0 0 1-4.5 5.3 17.6 17.6 0 0 1-16.1-1.2 5.4 5.4 0 0 1-2.4-4.1v-4.8M209.3 191.9l-.6 2.6-1.1 .6 .8-3.2a11.6 11.6 0 0 1 8.4 4.8l.9 1.2 1.5-1.3M209.6 187l.2 .1M209.9 183.7a1.91 1.91 0 0 1 .9 2.6l-8 4.6M210 186.7l-.2 .4v-.2M210.3 183.5a2.37 2.37 0 0 1 .7 3.1v.7l-.2 .3-.5-.2v-.8M210.5 186.8l.3 .2v.3l-.3-.2zM210.5 183.3a2.34 2.34 0 0 1 .8 3.1l-.1 .9-.3 .3"/>
<path d="M210.7 186.8l.2 .3M214.8 181.9l1.1 .9M214.8 180.3l.1 .5a1.43 1.43 0 0 1-.5 1.4l-1 .6M214.8 180.3l2.1 1.9M215.9 182.8l1-.6 2.7-1-1.1 .6zM216.4 192.9l1-.6 2.9 3.7-1.1 .6M216.4 192.9l2.8 3.7M218.5 181.8l1.3 3.2M219.4 185.1a7.4 7.4 0 0 0-2 7.2M219.6 181.2l1.3 3.1-1.1 .7M219.8 185a5.3 5.3 0 0 0-3.5 5.3l.1 2.6M219.9 181v.8"/>
<path d="M219.9 184.9v.5M219.9 190.5v5M220.3 196l-.7 .7-1.8 1.1M221.2 180.3l1.3 .8M222.8 183.8l-2.3 1.4-1.7 .4M223.6 184.7l-.9 .5a4 4 0 0 1-3.6 .9l-.4-.4M226.1 182.5a6.2 6.2 0 0 1-3.9 7.1l-2.3 .9-2.6 .6M226.1 182.2l-.6 2.6-1.1 .6 .9-3.2a11.6 11.6 0 0 1 8.3 4.8l.9 1.2 1.5-1.3M233.2 183.2l1-.6 2.9 3.7-1.1 .6M233.2 183.2l2.8 3.7M237.1 186.3l-.7 .7-1.8 1.1M177.3 202.1a1.7 1.7 0 0 1 1.7 2.6 1.72 1.72 0 0 1-1.7-2.6z"/>
<path d="M177.7 207.3a.72 .72 0 0 1 .8 .4 .72 .72 0 0 1-.2 .9l-.6-.7zM180.9 207.2l-.2 .9-1.8 1.1M181.9 205.6l-1.6 2.7M184.8 202.1v2.1a1.65 1.65 0 0 0 2.4 1.3l2.8-1.4M184.9 201.2v.1M186.3 200.5v4.3M189.2 203.2l-1.4 1a4.9 4.9 0 0 1-2.8 .8M192.6 201.6l-.7 2.6-1.1 .6 .9-3.2a11.6 11.6 0 0 1 8.3 4.8l.9 1.2 1.5-1.3M199.6 202.6l1-.6 2.9 3.7-1.1 .6M199.6 202.6l2.8 3.7M203.5 205.7l-.7 .7-1.8 1.1"/>
</g>
<!-- layer: Visible Narrow (ISO) -->
<g fill="none" stroke="#000" stroke-width=".36">
<path d="M306.1 90.3a.7 .7 0 0 1 .8-.1 .7 .7 0 0 1 .3 .8M306.9 89.9h-.3l-.8 .3M307.4 86.1v5M308.8 86.1v6.2M291.4 114.7l1.2 .7M293.2 119l-1 .6M308.9 104.4l.9 .5M310 109.3l-1.1 .6M310.1 115.1l-.2 .1M310.1 115.7l-.2 .2M310.2 114.8l-.2 .1M313 113.1l-1 .6"/>
<path d="M321.9 117.9a1.74 1.74 0 0 1 .7-2.2 1.74 1.74 0 0 1 2.2 .3 5.4 5.4 0 0 1 2.2 5.4 1.72 1.72 0 0 1-2.9 .3M322.7 115.3a3.2 3.2 0 0 1 3.8 2l.4 .7a3.4 3.4 0 0 1-.2 4.3M325.6 113.9h.1M325.7 113.8l-.1 .4v-.3M325.7 113.7l-.5 .2M325.7 112.6l.3-.5a1.5 1.5 0 0 1 1.5 1.6M325.7 113.4l-.4 .1M325.8 112.7v1.1l1.7 1.1-.2 .2-1.7-.9M326.1 111.8a1.7 1.7 0 0 1 1.8 1.9M327.5 113.7v1.2l.5 .4-.7-.2M327.5 113.7h.4M327.9 113.7v1.3l.3-.2"/>
<path d="M328.2 114.8l.1 .3-.3 .2M328.2 114.8h.4M328.2 113.6h.4v1.2M328.2 113.5v1.3M328.2 113.5l-.3 .2M328.5 113.5h-.3M328.6 114.8l-.3 .3 1.4 2.2 1.2-.7M328.6 114.8l.8 1.1M329.4 112.1l-1.3 .8 .1 .6M330.9 119.6l-1.2 .7-.5 .5M257.9 134.1l1.1 .7M259.6 138.4l-1 .6"/>
<path d="M275.3 123.7l.9 .6M276.4 128.7l-1 .6M276.5 134.5l-.2 .1M276.5 135.2l-.2 .1M276.6 134.2l-.2 .1M279.4 126.4l-1.1 .6M279.4 132.5l-1 .6M279.8 133.3h-.1M279.8 126.5l-1.1 .7M280.2 132.3l-.2 .2M280.2 133l-.2 .1M280.4 132l-.3 .2"/>
<path d="M283.2 134.3l-1 .6M289 127.6l-1 .7M293.3 124.8l-.2 .1M293.3 125.4l-.2 .2M293.4 124.5l-.2 .1M294.9 132.1h.4l.5 .5v.6h-.5a.9 .9 0 0 1-.4-1.1zM295.1 131.1a1.65 1.65 0 0 1 1.5 2.5M295.2 138l-.2 .1M295.2 138.6l-.2 .2M295.3 137.7l-.2 .1M296.2 122.8l-1.1 .6M298.8 131.8l-1.1 .6"/>
<path d="M302.6 137.4l1 .6M312 128.3l-.2 .1M312 128.9l-.2 .2M312.1 128l-.2 .1M315.6 122.1l-1.1 .6M324.1 122l-.3 .1M324.1 121.3l-.3 .1M324.2 121l-.3 .2M326 122.5l.2 .3a.73 .73 0 0 0 1.3 .2v-.3h.4M327.5 121.8v.9M327.9 122.7l-.3 .7M327.9 121.6v1.1"/>
<path d="M328.2 121.4v1.1M328.2 122.5l-.3 .2M328.5 122.5h-.3M329.4 122.2l-1.3 .8 .1-.5M329.4 121l-.8 .1v1.3h-.4M224.3 153.5l1.1 .6M226 157.8l-1 .6M241.7 143.1l.9 .6M242.8 148.1l-1 .6M243 153.9l-.3 .1M243 154.5l-.3 .2M243 153.6l-.2 .1"/>
<path d="M245.8 145.8l-1 .6M245.8 151.9l-1 .6M246.2 152.7h-.1M246.2 146l-1 .5M246.7 151.7l-.3 .2M246.7 152.4l-.3 .1M246.8 151.5l-.3 .1M249.6 153.7l-1 .6M255.4 147l-1 .6M259.7 144.2l-.2 .1M259.7 144.9l-.2 .1M259.8 143.9l-.2 .1"/>
<path d="M261.3 151.5h.5a.74 .74 0 0 1 .2 1.2l-.3-.1a.9 .9 0 0 1-.4-1.1zM261.6 150.5a1.63 1.63 0 0 1 1.4 2.5M261.7 157.4l-.3 .1M261.7 158l-.3 .2M261.7 157.1l-.2 .1M262.6 142.2l-1 .6M265.2 151.2l-1 .6M269 156.8l1 .6M278.4 147.7l-.2 .1M278.4 148.3l-.2 .2M278.5 147.4l-.2 .1M282 141.5l-1.1 .6"/>
<path d="M286.8 146.7l1.1 .7M159.6 172.3v20.4M160.7 170.8v.9M163.7 173.4l.2-.5a1.19 1.19 0 0 1 1.8-.8 2.06 2.06 0 0 1-.6 2.1M165.5 171.6a1.85 1.85 0 0 0-2.1 1.7M190.7 172.9l1.1 .7M192.4 177.2l-1 .6M208.1 162.5l.9 .6M209.3 167.5l-1.1 .6M209.4 173.3l-.3 .1M209.4 173.9l-.3 .2M209.5 173l-.3 .1"/>
<path d="M212.2 165.2l-1 .6M212.2 171.3l-1 .6M212.6 172.1h-.1M212.6 165.3l-1 .7M213.1 171.1l-.3 .2M213.1 171.8l-.3 .1M213.2 170.8l-.3 .2M216 173.1l-1 .6M221.8 166.4l-1 .6M226.2 163.6l-.3 .1M226.2 164.2l-.3 .2M226.3 163.3l-.3 .1"/>
<path d="M227.7 170.9l.5-.1a.74 .74 0 0 1 .2 1.2l-.5-.2zM228 169.9a1.63 1.63 0 0 1 1.4 2.4M228.1 176.7l-.3 .2M228.1 177.4l-.3 .2M228.2 176.5l-.3 .1M229 161.6l-1 .6M231.6 170.5l-1 .7M235.4 176.2l1 .6M244.9 167.1l-.3 .1M244.9 167.7l-.3 .2M245 166.8l-.3 .1M248.4 160.9l-1 .6"/>
<path d="M253.2 166.1l1.1 .7M177.4 188.7l.1-.3a.98 .98 0 0 1 1.2 .4 .98 .98 0 0 1-.2 1.2h-.3M177.6 188.6l.7 .3 .2 .5-.1 .5M179 196.7a1.75 1.75 0 0 1 1.8 1.9M180.4 198.8l-.1-.6-1.2 .7M180.4 198.8v.3M180.4 198.9v.1M180.4 198.8v.1M180.6 197.6a5.4 5.4 0 0 1 3.9 6.3l-.6 .8M180.8 199.9l.1 .3M180.8 199.9l-.1 .1M180.8 198.6v1.3"/>
<path d="M180.8 198.6l-.4 .2M180.9 199.6l.2 .3-.2 .3M180.9 199.8l-.1 .1M180.9 198.5l-.1 .1M180.9 199.7h.1M192.6 183l-.3 .1M192.6 183.6l-.3 .2M192.7 182.7l-.3 .1M194.1 190.3l.2-.1a.76 .76 0 0 1 .7 .5 .76 .76 0 0 1-.2 .7 .91 .91 0 0 1-.7-1.1zM194.4 189.3a1.63 1.63 0 0 1 1.4 2.4M194.5 196.1l-.3 .2M194.5 196.8l-.3 .2"/>
<path d="M194.6 195.9l-.3 .1M195.5 181l-1.1 .6M198 190l-1 .6M201.8 195.6l1 .6M211.3 186.4l-.3 .2M211.3 187.1l-.3 .2M211.4 186.2l-.3 .1M214.8 180.3l-1 .6M219.6 185.5l1.1 .6M180.4 207.9l-.1 .4-1.2 .7M180.8 207.6l-.3 .7M180.8 207.3v.3"/>
<path d="M180.8 207.6l-.3 .1M180.9 207.5l-.1 .1M180.9 200.2h-.1M181.2 201.2l.7 1.5-1.2 .7M181.7 205.9l.2-.3-1.2 .7M186.1 204.9l1.1 .6"/>
</g>
<!-- layer: Symbol (ISO) -->
<g fill="none" stroke="#000" stroke-width=".28">
<path d="M10 16.5v-6.5h159.9v6.5M10 16.5h159.9v6.4M10 16.5v77h159.9v-70.6M22.8 16.5v77M33.7 16.5v77M75.5 16.5v77M10 22.9h159.9M10 35.7h159.9M10 42.1h159.9M10 48.6h159.9M10 55h159.9M10 61.4h159.9"/>
<path d="M10 67.8h159.9M10 74.3h159.9M346.3 69.3l-18.8 31.9M10 80.7h159.9M197.1 97.8l-7.5 51M328.3 98.8l.9 .5-1.7 1.9zM141.8 130.7l31 27.8M321.1 122.6l2.1 1.4-.7 .7zM321.1 122.6l29.5 28.9M121.3 143.2l40.3 17.5M159.5 159.2l2.1 1.5-2.5-.6zM171.3 156.4l1.5 2.1-2.2-1.3z"/>
<path d="M189.5 146.2l1 .2-.9 2.4zM157.1 181.3l2.5-.1-2.3 1.1zM159.6 181.2l-45.5 12.9"/>
<circle cx="349" cy="64.8" r="5.3"/>
<circle cx="197.8" cy="92.6" r="5.3"/>
<circle cx="208.3" cy="92.6" r="5.3"/>
<circle cx="218.8" cy="92.6" r="5.3"/>
<circle cx="116.9" cy="127.2" r="5.3"/>
<circle cx="127.4" cy="127.3" r="5.3"/>
<circle cx="137.9" cy="127.3" r="5.3"/>
<circle cx="116.5" cy="141.1" r="5.3"/>
<circle cx="354.3" cy="155.1" r="5.3"/>
<circle cx="88.1" cy="195.6" r="5.3"/>
<circle cx="98.6" cy="195.6" r="5.3"/>
<circle cx="109.1" cy="195.6" r="5.3"/>
</g>
<!-- layer: Border (ISO) -->
<g fill="none" stroke="#000" stroke-width=".7">
<path d="M10 10h400v277h-400zM70 3v7M140 3v7M208.4 7.3h3.2l-1.6 2.7zM280 3v7M350 3v7M3 74.3h7M410 74.3h7M7.3 146.9l2.7 1.6-2.7 1.6zM410 148.5l2.7-1.6v3.2zM3 222.8h7M410 222.8h7"/>
<path d="M70 287v7M140 287v7M210 287l1.6 2.8h-3.2zM280 287v7M350 287v7"/>
</g>
<!-- layer: Title (ISO) -->
<g fill="none" stroke="#000" stroke-width=".51">
<path d="M133 247h40v5h-40zM133 247h117v5h-117zM133 257v-5h277v5M133 257h277v30h-277zM167 257v30M240 252v15M249 247v5M250 247h40v5h-40zM250 247h80v5h-80zM274 257v10M299 257v10M329 247v5"/>
<path d="M330 247h80v5h-80zM339 257v10M362 257v10M387 257v10M133 267h277M315 277h95M315 267v20M375 277v10M390 277v10"/>
</g>
<!-- layer: Symbol (ISO) -->
<path d="M328.3 98.8l-.8 2.4zM328.3 98.8l.9 .5-1.7 1.9zM321.1 122.6l2.1 1.4zM321.1 122.6l2.1 1.4-.7 .7zM170.6 157.2l2.2 1.3zM171.3 156.4l1.5 2.1-2.2-1.3zM189.5 146.2l.1 2.6zM189.5 146.2l1 .2-.9 2.4zM159.1 160.1l2.5 .6zM159.5 159.2l2.1 1.5-2.5-.6zM157.3 182.3l2.3-1.1zM157.1 181.3l2.5-.1-2.3 1.1z" fill="#000" stroke="#000" stroke-width=".28"/>
<g font-size="4.8">
<text x="33.7" y="9.6">6</text>
<text x="103.7" y="9.6">5</text>
<text x="173.7" y="9.6">4</text>
<text x="243.7" y="9.6">3</text>
<text x="313.7" y="9.6">2</text>
<text x="383.7" y="9.6">1</text>
<text x="77.4" y="15">PARTS LIST</text>
<text x="10.9" y="21.4">ITEM</text>
<text x="23.7" y="21.5">QTY</text>
<text x="38.9" y="21.4">PART NUMBER</text>
<text x="107.6" y="21.5">DESCRIPTION</text>
<text x="15.1" y="27.9">1</text>
<text x="26.9" y="27.8">4</text>
<text x="34.6" y="27.9">450712010040016</text>
<text x="76.4" y="27.9">Socket Cap Screw - Standard - (A2) - M4 x</text>
<text x="76.4" y="34.3">16</text>
<text x="6.3" y="38.9">D</text>
<text x="15.1" y="40.7">2</text>
<text x="26.9" y="40.7">2</text>
<text x="34.6" y="40.7">BSM.004.101</text>
<text x="76.4" y="40.8">Pancake_Angle Bracket</text>
<text x="410.4" y="38.9">D</text>
<text x="15.1" y="47.1">3</text>
<text x="26.9" y="47.1">4</text>
<text x="34.6" y="47.1">BSM.004.125</text>
<text x="76.4" y="47.2">Pancake_PVC Pipe Long</text>
<text x="15.1" y="53.5">4</text>
<text x="26.9" y="53.5">4</text>
<text x="34.6" y="53.6">BSM.004.126</text>
<text x="76.4" y="53.6">Pancake_PVC Pipe</text>
<text x="15.1" y="60">5</text>
<text x="26.9" y="60">1</text>
<text x="34.6" y="60">BSM.011.013</text>
<text x="76.4" y="60.1">Pancake_Timing Assy_Lever Shaft_4 Lanes</text>
<text x="15.1" y="66.4">6</text>
<text x="26.9" y="66.4">1</text>
<text x="34.6" y="66.4">BSM.011.015</text>
<text x="76.4" y="66.5">Pancake_Timing Assy_Star Shaft_4 Lanes</text>
<text x="347.7" y="66.5">5</text>
<text x="15.1" y="72.8">7</text>
<text x="26.9" y="72.8">1</text>
<text x="34.6" y="72.8">BSM.011.144</text>
<text x="76.4" y="72.9">Pancake_Timing Backboard_4 Lanes</text>
<text x="15.1" y="79.3">8</text>
<text x="25.6" y="79.3">20</text>
<text x="34.6" y="79.3">M4 - Nyloc Nut</text>
<text x="76.4" y="79.3">Nyloc Nut - M4</text>
<text x="15.1" y="85.7">9</text>
<text x="25.6" y="85.7">16</text>
<text x="34.6" y="85.7">M4 x 16 - Socket</text>
<text x="76.4" y="85.7">Socket Csk Screw - (A2) - M4 x 16</text>
<text x="34.6" y="92.2">Csk Screw (A2)</text>
<text x="196.5" y="94.4">3</text>
<text x="207" y="94.4">8</text>
<text x="217.5" y="94.4">9</text>
<text x="6.7" y="113.2">C</text>
<text x="410.4" y="113.2">C</text>
<text x="115.6" y="129">9</text>
<text x="126.1" y="129">8</text>
<text x="136.6" y="129">4</text>
<text x="115.2" y="142.8">7</text>
<text x="353" y="156.9">6</text>
<text x="6.8" y="187.4">B</text>
<text x="410.4" y="187.4">B</text>
<text x="86.8" y="197.3">8</text>
<text x="97.3" y="197.3">1</text>
<text x="107.8" y="197.3">2</text>
<text x="6.7" y="261.7">A</text>
<text x="410.4" y="261.7">A</text>
<text x="319" y="274.2">TITLEP:ancake_Timing Assy_4 Lanes</text>
<text x="331.9" y="285.3">BSM.011.011</text>
<text x="381.2" y="285.3">1</text>
<text x="394.2" y="285">1 / 1</text>
<text x="33.7" y="291">6</text>
<text x="103.7" y="290.9">5</text>
<text x="173.7" y="290.9">4</text>
<text x="243.7" y="291">3</text>
<text x="313.7" y="291">2</text>
<text x="383.7" y="290.9">1</text>
</g>
<g font-size="4.6">
<text x="242" y="273.7">Department of</text>
<text x="242" y="278.4">Mechanical</text>
<text x="242" y="283.2">Engineering</text>
</g>
<g font-size="4.1">
<text x="134.6" y="251.1">Material:</text>
<text x="254" y="250.8">Quantity</text>
<text x="343.9" y="265.6">A3</text>
</g>
<g font-size="3.5">
<text x="134.4" y="255.6">DO NOT SCALE: IF IN DOUBT, PLEASE ASK.</text>
<text x="241" y="256">TOLERANCES UNLESS OTHERWISE STATED: LINEAR ±±0.15</text>
<text x="351.6" y="256">ANGULAR±±3°</text>
<text x="134.9" y="260.6">ALL DIMS. IN MM</text>
<text x="169.2" y="260.6">Contact Details:</text>
<text x="135.1" y="264.8">SCALE: 1 : 2</text>
<text x="241" y="266">JT</text>
<text x="319.2" y="265.5">07.03.19</text>
<text x="363" y="266">07-Mar-19</text>
<text x="317.2" y="281.2">PART No.</text>
</g>
<g font-size="2.8">
<text x="241" y="260.1">Designed by</text>
<text x="275" y="260.1">Checked by</text>
<text x="300" y="260.1">Approved by</text>
<text x="332.3" y="260">Date</text>
<text x="343.8" y="260.1">Sheet size</text>
<text x="363" y="260">Date</text>
<text x="390" y="260.1">PROJECT</text>
<text x="378.4" y="280.1">Edition</text>
<text x="396.6" y="280.1">Sheet</text>
</g>
<g font-size="2.5">
<text x="169" y="271.9">© UNIVERSITY OF BATH</text>
<text x="169" y="274.7">THIS DOCUMENT IS COPYRIGHT AND THE PROPERTY</text>
<text x="169" y="277.5">OF THE UNIVERSITY OF BATH. IT MUST NOT BE COPIED</text>
<text x="169" y="280.4">IN WHOLE OR IN PART NOR DISCLOSED TO ANY THIRD</text>
<text x="169" y="283.2">PARTY WITHOUT PRIOR PERMISION OF THE UNIVERSITY</text>
</g>
</svg>
